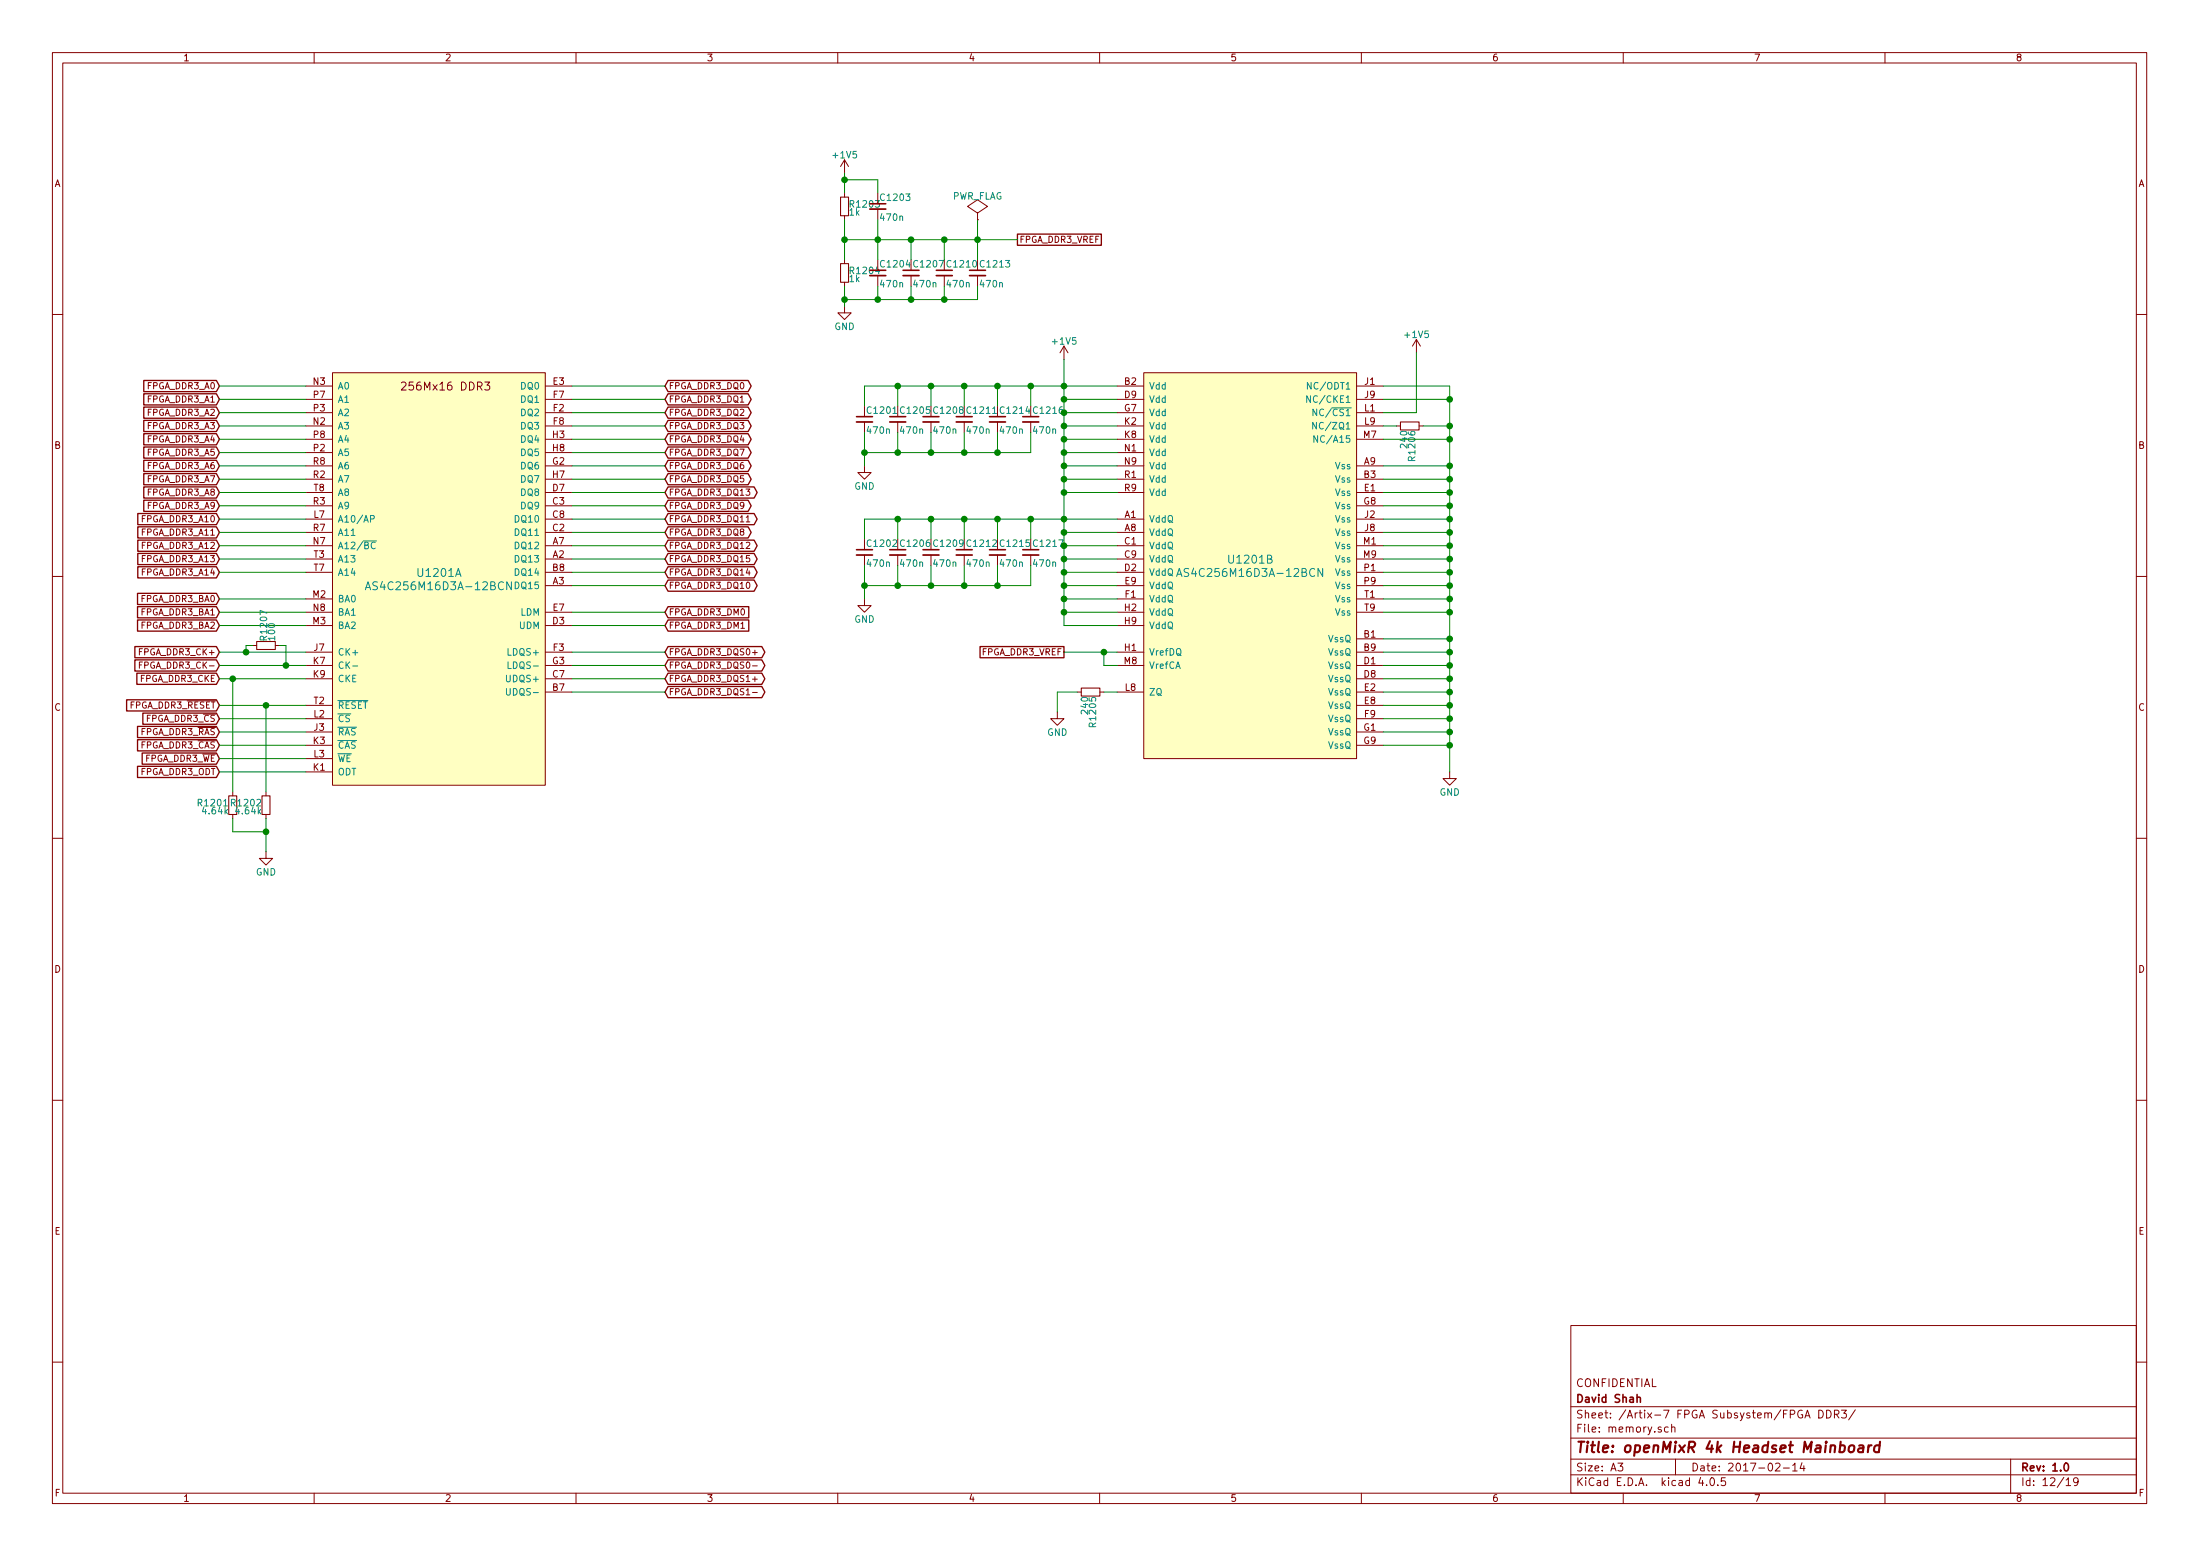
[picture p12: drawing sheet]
<svg xmlns="http://www.w3.org/2000/svg" width="420mm" height="297mm" viewBox="0 0 420 297" stroke-linecap="round" stroke-linejoin="round" font-family="sans-serif">
<g fill="none" stroke="#840000" stroke-width=".19">
<path d="M10 10h400v277h-400zM12 12h396v273.1h-396zM60 10v2M110 10v2M160 10v2M210 10v2M260 10v2M310 10v2M360 10v2M161.3 30.5l-.8 1.3M161.3 30.5v2.6M161.3 36.9v.7"/>
<path d="M161.3 30.5l.8 1.3M167.6 36.9v2M167.6 39.9v2M161.3 58.5v1.2h1.3l-1.3 1.3-1.3-1.3h1.3M161.3 41.2v.7M161.3 49.6v.7M161.3 53.9v.7M167.6 49.6v2M167.6 52.6v2M174 52.6v2M180.3 52.6v2M186.7 41.9h.1"/>
<path d="M186.7 40.7l1.9-1.3-1.9-1.3-1.9 1.3 1.9 1.3v1.2M186.7 52.6v2M10 60h2M58.4 78.8h5.1M58.4 73.7h5.1M58.4 76.2h5.1M63.5 71.2h40.6v78.7h-40.6zM76.7 73.1l.5-.2 .3 .2v.3l-.9 1.1h.9M92.6 72.9h.9l-.5 .6 .4 .1 .1 .2-.1 .5-.2 .2h-.4l-.2-.2M104.1 78.8h5.1M104.1 73.7h5.1M104.1 76.2h5.1"/>
<path d="M165.1 77.5v2M171.4 77.5v2M190.5 77.5v2M203.2 66.1l-.8 1.2M203.2 66.1v2.5M203.2 66.1l.8 1.2M213.4 78.8h5M213.4 73.7h5M213.4 76.2h5M218.4 71.2h40.7v73.6h-40.7zM259.1 78.8h5.1M259.1 73.7h5.1"/>
<path d="M259.1 76.2h5.1M270.5 64.8l-.8 1.3M270.5 64.8v2.5M270.5 64.8l.8 1.3M408 60h2M58.4 88.9h5.1M58.4 81.3h5.1M58.4 86.4h5.1M58.4 91.5h5.1M58.4 96.6h5.1M58.4 83.9h5.1M58.4 94h5.1"/>
<path d="M58.4 99.1h5.1M104.1 88.9h5.1M104.1 81.3h5.1M104.1 86.4h5.1M104.1 91.5h5.1M104.1 96.6h5.1M104.1 83.9h5.1M104.1 94h5.1M104.1 99.1h5.1M165.1 88.9v1.3h1.3l-1.3 1.3-1.3-1.3h1.3M165.1 80.6v2M171.4 80.6v2"/>
<path d="M177.8 80.6v2M184.1 80.6v2M190.5 80.6v2M196.8 80.6v2M213.4 88.9h5M213.4 81.3h5M213.4 86.4h5M213.4 91.5h5M213.4 83.9h5M213.4 94h5M213.4 99.1h5M259.1 88.9h5.1"/>
<path d="M259.1 81.3h5.1M259.1 91.5h5.1M259.1 96.6h5.1M259.1 83.9h5.1M259.1 94h5.1M259.1 99.1h5.1M266.7 81.3h.8M271 81.3h.8M10 110h2M58.4 106.7h5.1M58.4 101.6h5.1M58.4 114.3h5.1"/>
<path d="M58.4 119.4h5.1M58.4 104.2h5.1M58.4 116.9h5.1M58.4 109.3h5.1M104.1 106.7h5.1M104.1 101.6h5.1M104.1 111.8h5.1M104.1 119.4h5.1M104.1 104.2h5.1M104.1 116.9h5.1M104.1 109.3h5.1M165.1 114.3v1.3h1.3l-1.3 1.3-1.3-1.3h1.3"/>
<path d="M165.1 102.9v2M165.1 106v2M171.4 106v2M177.8 106v2M184.1 106v2M190.5 106v2M196.8 106v2M213.4 106.7h5M213.4 101.6h5M213.4 114.3h5M213.4 111.8h5M213.4 119.4h5"/>
<path d="M213.4 104.2h5M213.4 116.9h5M213.4 109.3h5M259.1 106.7h5.1M259.1 101.6h5.1M259.1 114.3h5.1M259.1 111.8h5.1M259.1 104.2h5.1M259.1 116.9h5.1M259.1 109.3h5.1M408 110h2M26.6 126.9h.4"/>
<path d="M27.2 126.4h-.6v1.2M35.7 133.8h5.5M37.8 138.9h3.4M48.3 123.2h.7M52.6 123.2h.7M58.4 137.2h5.1M58.4 134.7h5.1M58.4 124.5h5.1M58.4 127h5.1M58.4 139.7h5.1M58.4 129.6h5.1M104.1 124.5h5.1"/>
<path d="M104.1 127h5.1M104.1 132.1h5.1M104.1 129.6h5.1M143.7 127.1h.9M143.7 132.2h.9M201.9 135.9v1.3h1.3l-1.3 1.3-1.2-1.3h1.2M205.7 132.1h.8M210.1 132.1h.7M213.4 124.5h5M213.4 127h5M213.4 132.1h5M259.1 137.2h5.1"/>
<path d="M259.1 134.7h5.1M259.1 124.5h5.1M259.1 127h5.1M259.1 139.7h5.1M259.1 132.1h5.1M259.1 129.6h5.1M259.1 122h5.1M37.8 141.4h3.4M44.4 151.2v.7M44.4 155.5v.7M50.8 151.2v.7M50.8 155.5v.7"/>
<path d="M58.4 147.4h5.1M58.4 142.3h5.1M58.4 144.8h5.1M259.1 142.3h5.1M276.9 147.4v1.2h1.2l-1.2 1.3-1.3-1.3h1.3M10 160h2M50.8 162.6v1.3h1.3l-1.3 1.2-1.3-1.2h1.3M408 160h2M10 210h2M408 210h2M300 253h108v32.1h-108zM10 260h2"/>
<path d="M300 278.5h108M300 274.5h108M300 268.5h108M309 279.3h.9l-.5 .6 .5 .1v.7l-.2 .1-.7-.1M318.6 272.5l-.4-.1-.3 .3 .1 .6 .2 .1 .4-.1M319.3 272.5l.2-.1 .3 .1 .1 .9M319.3 271.9v1.5M320 278.5v3M339.1 279.5l.6-.2 .3 .4-1 1.1h1M342.4 279.7l.4-.4v1.5M344.1 279.2l-.3 1.1h.9M344.5 279.8v1"/>
<path d="M344.7 270.7l.5-1.5 .5 1.5M344.8 270.3h.7M347.3 269.2a.76 .76 0 0 1 .9 .7 .76 .76 0 0 1-.9 .8zM348.8 269.2a.76 .76 0 0 1 .9 .7 .76 .76 0 0 1-.9 .8zM350.3 270l.8-.1 .1-.2-.1-.3-.2-.2h-.6v1.5M350.7 270l.5 .7M351.7 269.2h.9l-.5 .6 .5 .1v.7l-.3 .1-.6-.1M354.3 269.1l-1.2 2M384 278.5v6.6M408 260h2M60 285.1v1.9M110 285.1v1.9"/>
<path d="M160 285.1v1.9M210 285.1v1.9M260 285.1v1.9M300 281.5h108M310 285.1v1.9M324.8 282l-.4 1.1h1M325.9 283.5v.1M326.7 282.3l.2-.2a.81 .81 0 0 1 .6 .6 .81 .81 0 0 1-.3 .8l-.1 .1a.79 .79 0 0 1-.4-1.3zM328.1 283.5v.1M329.5 282.1h-.7l-.1 .7 .2-.1h.5l.2 .3-.1 .5-.2 .1-.6-.1M340.6 280.2h1.1M342.4 280.8h.8"/>
<path d="M360 285.1v1.9M394.6 282.5l.4-.4v1.5M394.6 283.6h.9M396.9 282.7l-.3 .3h-.3l-.3-.3 .2-.5 .4-.1 .2 .2a1.19 1.19 0 0 1-.2 1.2l-.4 .1"/>
</g>
<g fill="none" stroke="#840000" stroke-width=".3">
<path d="M166.1 38.9h3.1M166.1 51.6h3.1M172.5 51.6h3M178.8 51.6h3.1M185.2 51.6h3M163.6 79.5h3M169.9 79.5h3.1M176.3 79.5h3M182.6 79.5h3.1M189 79.5h3M195.3 79.5h3.1M163.6 104.9h3"/>
<path d="M169.9 104.9h3.1M176.3 104.9h3M182.6 104.9h3.1M189 104.9h3M195.3 104.9h3.1M312.6 266.8l.3-.1 .3 .1 .1 .9M394.3 279.5l.2-.2a.81 .81 0 0 1 .6 .6 .81 .81 0 0 1-.3 .8l-.1 .1a.79 .79 0 0 1-.4-1.3z"/>
</g>
<path d="M353.2 276.1l.3-.2 .5 .1 .2 .3-.1 .5a.54 .54 0 0 1-.5 .4 .54 .54 0 0 1-.6-.4zM355.1 276h.7v1.2M355.9 276.4l-.7 .1a.4 .4 0 0 0-.4 .3 .4 .4 0 0 0 .3 .4l.7-.1M356.9 275.9l-.2 1.3M357.4 275.9l-.4 .1-.2 .3M359 276a.7 .7 0 0 0-1 .3v.7l.2 .2 .6-.1M359.1 275.2l-.3 2" fill="none" stroke="#840000" stroke-width=".41"/>
<g fill="#ffffc2" stroke="#ffffc2" stroke-width=".19">
<path d="M63.5 71.2h40.6v78.7h-40.6z"/>
<path d="M218.4 71.2h40.7v73.6h-40.7z"/>
</g>
<g fill="none" stroke="#008484" stroke-width=".19">
<path d="M250.3 75.6v1.2l-.7-1.2v1.2M250.4 73v1.3l-.7-1.3v1.3M251.5 78.1v1.3l-.8-1.3v1.3M254.4 77.9h3.7M70.8 99.1l.6-.1v-.5l-.6-.1v1.3M251.4 80.6v1.3l-.7-1.3v1.3M251.6 83.2v1.2l-.7-1.2v1.2M69.4 103.3h2.5M69.8 112.6l.5-1.5 .5 1.5M69.9 112.2h.7M71.7 103.6a.61 .61 0 0 0-.9 .4 .61 .61 0 0 0 .6 .8l.3-.2M97.7 111.1v1.5l-.9-1.5v1.5"/>
<path d="M224.7 110l.5-1.5 .5 1.5M224.8 109.6h.8M252.6 108.5v1.5l-.9-1.5v1.5M64.5 133.7h5.8M64.5 138.8h3.6M67.4 127.1h.9M96.7 131.4v1l.3 .3h.2l.2-.3v-1M97 126.4v1.2h.6M64.5 141.4h3.6"/>
</g>
<g fill="none" stroke="#840000" stroke-width=".33">
<path d="M166.1 39.9h3.1M166.1 52.6h3.1M172.5 52.6h3M178.8 52.6h3.1M185.2 52.6h3M163.6 80.6h3M169.9 80.6h3.1M176.3 80.6h3M182.6 80.6h3.1M189 80.6h3M195.3 80.6h3.1M163.6 106h3"/>
<path d="M169.9 106h3.1M176.3 106h3M182.6 106h3.1M189 106h3M195.3 106h3.1"/>
</g>
<path d="M160.5 37.6h1.6v3.6h-1.6zM160.5 50.3h1.6v3.6h-1.6zM267.5 80.6h3.5v1.5h-3.5zM49 122.5h3.6v1.5h-3.6zM206.5 131.4h3.6v1.5h-3.6zM43.7 151.9h1.5v3.6h-1.5zM50 151.9h1.6v3.6h-1.6z" fill="none" stroke="#840000" stroke-width=".2"/>
<g fill="none" stroke="#840000" stroke-width=".25">
<path d="M194.3 44.7h16v2.1h-16zM27.5 72.6h13.8l.6 1.1-.6 1.1h-13.8zM27.5 75.2h13.8l.6 1-.6 1.1h-13.8zM27.5 77.7h13.8l.6 1.1-.6 1h-13.8zM127.6 72.6h15.3l.6 1.1-.6 1.1h-15.3l-.6-1.1zM127.6 75.2h15.3l.6 1-.6 1.1h-15.3l-.6-1.1zM127.6 77.7h15.3l.6 1.1-.6 1h-15.3l-.6-1zM26.3 98h15l.6 1.1-.6 1.1h-15zM27.5 80.2h13.8l.6 1.1-.6 1.1h-13.8zM27.5 82.8h13.8l.6 1.1-.6 1h-13.8zM27.5 85.3h13.8l.6 1.1-.6 1.1h-13.8zM27.5 87.9h13.8l.6 1-.6 1.1h-13.8z"/>
<path d="M27.5 90.4h13.8l.6 1.1-.6 1h-13.8zM27.5 92.9h13.8l.6 1.1-.6 1.1h-13.8zM27.5 95.5h13.8l.6 1.1-.6 1h-13.8zM127.6 80.2h15.3l.6 1.1-.6 1.1h-15.3l-.6-1.1zM127.6 82.8h15.3l.6 1.1-.6 1h-15.3l-.6-1zM127.6 90.4h15.3l.6 1.1-.6 1h-15.3l-.6-1zM127.6 87.9h15.3l.6 1-.6 1.1h-15.3l-.6-1.1zM127.6 85.3h15.3l.6 1.1-.6 1.1h-15.3l-.6-1.1zM127.6 95.5h15.3l.6 1.1-.6 1h-15.3l-.6-1zM127.6 98h16.4l.6 1.1-.6 1.1h-16.4l-.6-1.1zM127.6 92.9h16.4l.6 1.1-.6 1.1h-16.4l-.6-1.1zM26.3 113.3h15l.6 1-.6 1.1h-15z"/>
<path d="M26.3 115.8h15l.6 1.1-.6 1h-15zM26.3 118.3h15l.6 1.1-.6 1.1h-15zM26.3 100.6h15l.6 1-.6 1.1h-15zM26.3 103.1h15l.6 1.1-.6 1h-15zM26.3 105.6h15l.6 1.1-.6 1.1h-15zM26.3 108.2h15l.6 1.1-.6 1h-15zM127.6 100.6h15.3l.6 1-.6 1.1h-15.3l-.6-1.1zM127.6 110.7h16.4l.6 1.1-.6 1.1h-16.4l-.6-1.1zM127.6 103.1h16.4l.6 1.1-.6 1h-16.4l-.6-1zM127.6 108.2h16.4l.6 1.1-.6 1h-16.4l-.6-1zM127.6 105.6h16.4l.6 1.1-.6 1.1h-16.4l-.6-1.1zM127.6 115.8h15.4v2.1h-15.4l-.6-1z"/>
<path d="M127.6 118.3h15.4v2.2h-15.4l-.6-1.1zM24.2 133.6h17.1l.6 1.1-.6 1h-17.1zM25.8 123.4h15.5l.6 1.1-.6 1.1h-15.5zM25.8 126h15.5l.6 1-.6 1.1h-15.5zM26.1 128.5h15.2l.6 1.1-.6 1h-15.2zM26.3 138.7h15l.6 1-.6 1.1h-15zM27.3 136.1h14l.6 1.1-.6 1.1h-14zM127.6 123.4h17.9l.6 1.1-.6 1.1h-17.9l-.6-1.1zM127.6 126h17.9l.6 1-.6 1.1h-17.9l-.6-1.1zM127.6 128.5h17.9l.6 1.1-.6 1h-17.9l-.6-1zM127.6 131h17.9l.6 1.1-.6 1.1h-17.9l-.6-1.1zM187.2 123.4h16v2.2h-16z"/>
<path d="M26.3 141.2h15l.6 1.1-.6 1h-15zM26.3 146.3h15l.6 1.1-.6 1h-15zM27.2 143.7h14.1l.6 1.1-.6 1.1h-14.1z"/>
</g>
<g fill="none" stroke="#008400" stroke-width=".19">
<path d="M161.3 33.1v3.8M161.3 34.3h6.3v2.6M161.3 41.9v7.7M161.3 54.6v3.9M161.3 45.8h33M167.6 41.9v7.7M167.6 54.6v2.6M174 45.8v3.8M174 54.6v2.6M180.3 45.8v3.8M180.3 54.6v2.6M186.7 54.6v2.6h-25.4"/>
<path d="M186.7 41.9v7.7M41.9 73.7h16.5M41.9 76.2h16.5M41.9 78.8h16.5M109.2 73.7h17.8M109.2 76.2h17.8M109.2 78.8h17.8M171.4 73.7v3.8M177.8 73.7v3.8M184.1 73.7v3.8M190.5 73.7v3.8M196.8 73.7v3.8"/>
<path d="M203.2 68.6v50.8h10.2M203.2 76.2h10.2M203.2 78.8h10.2M213.4 73.7h-48.3v3.8M264.2 73.7h12.7v73.7M264.2 76.2h12.7M270.5 67.3v11.5h-6.3M41.9 91.5h16.5M41.9 81.3h16.5M41.9 83.9h16.5M41.9 86.4h16.5M41.9 88.9h16.5"/>
<path d="M41.9 94h16.5M41.9 99.1h16.5M41.9 96.6h16.5M109.2 91.5h17.8M109.2 81.3h17.8M109.2 83.9h17.8M109.2 86.4h17.8M109.2 88.9h17.8M109.2 94h17.8M109.2 99.1h17.8M109.2 96.6h17.8M165.1 82.6v6.3"/>
<path d="M171.4 82.6v3.8M171.4 99.1v3.8M177.8 82.6v3.8M177.8 99.1v3.8M184.1 82.6v3.8M184.1 99.1v3.8M190.5 82.6v3.8M190.5 99.1v3.8M196.8 82.6v3.8h-31.7M196.8 99.1v3.8M203.2 91.5h10.2M203.2 81.3h10.2"/>
<path d="M203.2 83.9h10.2M203.2 86.4h10.2M203.2 88.9h10.2M203.2 94h10.2M213.4 99.1h-48.3v3.8M264.2 91.5h12.7M264.2 81.3h2.5M264.2 83.9h12.7M264.2 88.9h12.7M264.2 94h12.7M264.2 99.1h12.7M264.2 96.6h12.7"/>
<path d="M271.8 81.3h5.1M41.9 101.6h16.5M41.9 104.2h16.5M41.9 119.4h16.5M41.9 116.9h16.5M41.9 114.3h16.5M41.9 109.3h16.5M41.9 106.7h16.5M109.2 101.6h17.8M109.2 104.2h17.8M109.2 119.4h17.8M109.2 116.9h17.8"/>
<path d="M109.2 111.8h17.8M109.2 109.3h17.8M109.2 106.7h17.8M165.1 108v6.3M171.4 108v3.8M177.8 108v3.8M184.1 108v3.8M190.5 108v3.8M196.8 108v3.8h-31.7M203.2 101.6h10.2M203.2 104.2h10.2M203.2 116.9h10.2"/>
<path d="M203.2 114.3h10.2M203.2 111.8h10.2M203.2 109.3h10.2M203.2 106.7h10.2M264.2 101.6h12.7M264.2 104.2h12.7M264.2 116.9h12.7M264.2 114.3h12.7M264.2 111.8h12.7M264.2 109.3h12.7M264.2 106.7h12.7M41.9 124.5h16.5"/>
<path d="M41.9 127h16.5M41.9 129.6h16.5M41.9 134.7h16.5M41.9 137.2h16.5M41.9 139.7h16.5M44.4 129.6v21.6M48.3 123.2h-1.3v1.3M50.8 134.7v16.5M53.3 123.2h1.3v3.8M109.2 124.5h17.8M109.2 127h17.8M109.2 129.6h17.8"/>
<path d="M109.2 132.1h17.8M203.2 124.5h10.2M205.7 132.1h-3.8v3.8M210.8 124.5v2.5h2.6M210.8 132.1h2.6M264.2 122h12.7M264.2 124.5h12.7M264.2 127h12.7M264.2 129.6h12.7M264.2 132.1h12.7M264.2 134.7h12.7M264.2 137.2h12.7"/>
<path d="M264.2 139.7h12.7M41.9 142.3h16.5M41.9 144.8h16.5M41.9 147.4h16.5M44.4 156.2v2.6h6.4M50.8 156.2v6.4M264.2 142.3h12.7"/>
</g>
<g fill="#008400" stroke="#008400" stroke-width=".25">
<circle cx="203.2" cy="73.7" r=".51"/>
<circle cx="203.2" cy="76.2" r=".51"/>
<circle cx="203.2" cy="78.8" r=".51"/>
<circle cx="203.2" cy="81.3" r=".51"/>
<circle cx="203.2" cy="83.9" r=".51"/>
<circle cx="203.2" cy="86.4" r=".51"/>
<circle cx="203.2" cy="88.9" r=".51"/>
<circle cx="203.2" cy="91.5" r=".51"/>
<circle cx="203.2" cy="94" r=".51"/>
<circle cx="203.2" cy="99.1" r=".51"/>
<circle cx="203.2" cy="101.6" r=".51"/>
<circle cx="203.2" cy="104.2" r=".51"/>
<circle cx="203.2" cy="116.9" r=".51"/>
<circle cx="203.2" cy="114.3" r=".51"/>
<circle cx="203.2" cy="111.8" r=".51"/>
<circle cx="203.2" cy="109.3" r=".51"/>
<circle cx="203.2" cy="106.7" r=".51"/>
<circle cx="196.9" cy="73.7" r=".51"/>
<circle cx="190.5" cy="73.7" r=".51"/>
<circle cx="184.2" cy="73.7" r=".51"/>
<circle cx="177.8" cy="73.7" r=".51"/>
<circle cx="171.5" cy="73.7" r=".51"/>
<circle cx="190.5" cy="86.4" r=".51"/>
<circle cx="184.2" cy="86.4" r=".51"/>
<circle cx="177.8" cy="86.4" r=".51"/>
<circle cx="171.5" cy="86.4" r=".51"/>
<circle cx="165.1" cy="86.4" r=".51"/>
<circle cx="196.9" cy="99.1" r=".51"/>
<circle cx="190.5" cy="99.1" r=".51"/>
<circle cx="184.2" cy="99.1" r=".51"/>
<circle cx="177.8" cy="99.1" r=".51"/>
<circle cx="171.5" cy="99.1" r=".51"/>
<circle cx="190.5" cy="111.8" r=".51"/>
<circle cx="184.2" cy="111.8" r=".51"/>
<circle cx="177.8" cy="111.8" r=".51"/>
<circle cx="171.5" cy="111.8" r=".51"/>
<circle cx="165.1" cy="111.8" r=".51"/>
<circle cx="276.9" cy="91.5" r=".51"/>
<circle cx="276.9" cy="94" r=".51"/>
<circle cx="276.9" cy="96.6" r=".51"/>
<circle cx="276.9" cy="99.1" r=".51"/>
<circle cx="276.9" cy="101.6" r=".51"/>
<circle cx="276.9" cy="104.2" r=".51"/>
<circle cx="276.9" cy="106.7" r=".51"/>
<circle cx="276.9" cy="109.3" r=".51"/>
<circle cx="276.9" cy="111.8" r=".51"/>
<circle cx="276.9" cy="114.3" r=".51"/>
<circle cx="276.9" cy="116.9" r=".51"/>
<circle cx="276.9" cy="122" r=".51"/>
<circle cx="276.9" cy="124.5" r=".51"/>
<circle cx="276.9" cy="127" r=".51"/>
<circle cx="276.9" cy="129.6" r=".51"/>
<circle cx="276.9" cy="132.1" r=".51"/>
<circle cx="276.9" cy="134.7" r=".51"/>
<circle cx="276.9" cy="137.2" r=".51"/>
<circle cx="276.9" cy="139.7" r=".51"/>
<circle cx="276.9" cy="142.3" r=".51"/>
<circle cx="161.3" cy="57.2" r=".51"/>
<circle cx="167.6" cy="57.2" r=".51"/>
<circle cx="174" cy="57.2" r=".51"/>
<circle cx="161.3" cy="45.8" r=".51"/>
<circle cx="167.6" cy="45.8" r=".51"/>
<circle cx="161.3" cy="34.3" r=".51"/>
<circle cx="174" cy="45.8" r=".51"/>
<circle cx="180.3" cy="45.8" r=".51"/>
<circle cx="180.3" cy="57.2" r=".51"/>
<circle cx="186.7" cy="45.8" r=".51"/>
<circle cx="210.8" cy="124.5" r=".51"/>
<circle cx="50.8" cy="134.7" r=".51"/>
<circle cx="44.5" cy="129.6" r=".51"/>
<circle cx="50.8" cy="158.8" r=".51"/>
<circle cx="276.9" cy="88.9" r=".51"/>
<circle cx="276.9" cy="83.9" r=".51"/>
<circle cx="276.9" cy="81.3" r=".51"/>
<circle cx="276.9" cy="76.2" r=".51"/>
<circle cx="47" cy="124.5" r=".51"/>
<circle cx="54.6" cy="127" r=".51"/>
</g>
<text font-size="2.8" fill="#840000" x="301" y="277.3">Title: openMixR 4k Headset Mainboard</text>
<g font-size="2.1" fill="#840000">
<text x="77.5" y="74.5">256Mx16 DDR3</text>
<text x="301" y="267.8">David Shah</text>
<text x="301" y="264.8">CONFIDENTIAL</text>
<text x="301" y="273.5">File: memory.sch</text>
<text x="301" y="270.8">Sheet: /Artix-7 FPGA Subsystem/FPGA DDR3/</text>
<text x="301" y="280.9">Size: A3</text>
<text x="323" y="280.9">Date: 2017-02-14</text>
<text x="386" y="280.9">Rev: 1.0</text>
<text x="301" y="283.7">KiCad E.D.A. kicad 4.0.5</text>
<text x="386" y="283.7">Id: 12/19</text>
</g>
<g font-size="2.1" fill="#008484">
<text x="234.9" y="107.6">U1201B</text>
<text x="71.2" y="112.7">AS4C256M16D3A-12BCN</text>
<text x="79.9" y="110.1">U1201A</text>
<text x="226.1" y="110.1">AS4C256M16D3A-12BCN</text>
</g>
<g font-size="1.8" fill="#840000">
<text x="35" y="11.7">1</text>
<text x="85" y="11.7">2</text>
<text x="135" y="11.7">3</text>
<text x="185" y="11.7">4</text>
<text x="235" y="11.7">5</text>
<text x="285" y="11.7">6</text>
<text x="335" y="11.7">7</text>
<text x="385" y="11.7">8</text>
<text x="10.4" y="35.7">A</text>
<text x="408.4" y="35.7">A</text>
<text x="168.4" y="51">C1204</text>
<text x="174.7" y="51">C1207</text>
<text x="181.1" y="51">C1210</text>
<text x="59.8" y="73.4">N3</text>
<text x="59.9" y="76">P7</text>
<text x="105.6" y="73.4">E3</text>
<text x="105.7" y="76">F7</text>
<text x="214.8" y="73.4">B2</text>
<text x="214.8" y="76">D9</text>
<text x="260.7" y="73.4">J1</text>
<text x="260.7" y="76">J9</text>
<text x="59.8" y="81.1">N2</text>
<text x="59.9" y="78.5">P3</text>
<text x="59.9" y="83.6">P8</text>
<text x="105.6" y="83.6">H3</text>
<text x="105.7" y="78.5">F2</text>
<text x="105.7" y="81.1">F8</text>
<text x="214.7" y="78.5">G7</text>
<text x="214.8" y="81.1">K2</text>
<text x="214.8" y="83.6">K8</text>
<text x="260.4" y="83.6">M7</text>
<text x="260.6" y="78.5">L1</text>
<text x="260.6" y="81.1">L9</text>
<text x="10.4" y="85.7">B</text>
<text x="59.8" y="88.7">R8</text>
<text x="59.9" y="86.1">P2</text>
<text x="105.5" y="88.7">G2</text>
<text x="105.6" y="86.1">H8</text>
<text x="214.8" y="86.1">N1</text>
<text x="214.8" y="88.7">N9</text>
<text x="260.5" y="88.7">A9</text>
<text x="408.4" y="85.7">B</text>
<text x="59.8" y="91.2">R2</text>
<text x="59.9" y="93.8">T8</text>
<text x="105.6" y="93.8">D7</text>
<text x="105.6" y="91.2">H7</text>
<text x="214.8" y="91.2">R1</text>
<text x="214.8" y="93.8">R9</text>
<text x="260.5" y="91.2">B3</text>
<text x="260.6" y="93.8">E1</text>
<text x="59.8" y="96.3">R3</text>
<text x="59.8" y="101.4">R7</text>
<text x="59.9" y="98.8">L7</text>
<text x="105.6" y="101.4">C2</text>
<text x="105.6" y="96.3">C3</text>
<text x="105.6" y="98.8">C8</text>
<text x="214.8" y="98.8">A1</text>
<text x="214.8" y="101.4">A8</text>
<text x="260.5" y="96.3">G8</text>
<text x="260.7" y="98.8">J2</text>
<text x="260.7" y="101.4">J8</text>
<text x="59.8" y="103.9">N7</text>
<text x="59.9" y="106.5">T3</text>
<text x="105.6" y="106.5">A2</text>
<text x="105.6" y="103.9">A7</text>
<text x="214.8" y="103.9">C1</text>
<text x="214.8" y="106.5">C9</text>
<text x="260.4" y="103.9">M1</text>
<text x="260.4" y="106.5">M9</text>
<text x="59.9" y="109">T7</text>
<text x="105.6" y="111.5">A3</text>
<text x="105.6" y="109">B8</text>
<text x="214.8" y="109">D2</text>
<text x="214.8" y="111.5">E9</text>
<text x="260.6" y="109">P1</text>
<text x="260.6" y="111.5">P9</text>
<text x="59.7" y="114.1">M2</text>
<text x="59.7" y="119.2">M3</text>
<text x="59.8" y="116.6">N8</text>
<text x="105.6" y="119.2">D3</text>
<text x="105.6" y="116.6">E7</text>
<text x="214.8" y="116.6">H2</text>
<text x="214.8" y="119.2">H9</text>
<text x="214.9" y="114.1">F1</text>
<text x="260.6" y="114.1">T1</text>
<text x="260.6" y="116.6">T9</text>
<text x="60" y="124.2">J7</text>
<text x="105.7" y="124.2">F3</text>
<text x="214.8" y="124.2">H1</text>
<text x="260.5" y="121.7">B1</text>
<text x="260.5" y="124.2">B9</text>
<text x="59.8" y="126.8">K7</text>
<text x="59.8" y="129.3">K9</text>
<text x="105.5" y="126.8">G3</text>
<text x="105.6" y="131.9">B7</text>
<text x="105.6" y="129.3">C7</text>
<text x="214.7" y="126.8">M8</text>
<text x="214.9" y="131.9">L8</text>
<text x="260.5" y="126.8">D1</text>
<text x="260.5" y="129.3">D8</text>
<text x="260.6" y="131.9">E2</text>
<text x="10.4" y="135.7">C</text>
<text x="59.9" y="136.9">L2</text>
<text x="59.9" y="134.4">T2</text>
<text x="260.6" y="134.4">E8</text>
<text x="260.6" y="136.9">F9</text>
<text x="408.4" y="135.7">C</text>
<text x="59.8" y="142">K3</text>
<text x="60" y="139.5">J3</text>
<text x="260.5" y="139.5">G1</text>
<text x="260.5" y="142">G9</text>
<text x="59.8" y="147.1">K1</text>
<text x="59.9" y="144.6">L3</text>
<text x="10.4" y="185.7">D</text>
<text x="408.4" y="185.7">D</text>
<text x="10.4" y="235.7">E</text>
<text x="408.4" y="235.7">E</text>
<text x="10.5" y="285.7">F</text>
<text x="35" y="286.7">1</text>
<text x="85" y="286.7">2</text>
<text x="135" y="286.7">3</text>
<text x="185" y="286.7">4</text>
<text x="235" y="286.7">5</text>
<text x="285" y="286.7">6</text>
<text x="335" y="286.7">7</text>
<text x="385" y="286.7">8</text>
<text x="408.5" y="285.7">F</text>
</g>
<g font-size="1.8" fill="#008484">
<text x="159.2" y="30.2">+1V5</text>
<text x="162.2" y="41.1">1k</text>
<text x="162.5" y="39.6">R1203</text>
<text x="168.4" y="38.3">C1203</text>
<text x="181.7" y="38.1">PWR_FLAG</text>
<text x="168.3" y="42.1">470n</text>
<text x="162.2" y="53.8">1k</text>
<text x="162.5" y="52.3">R1204</text>
<text x="187.4" y="51">C1213</text>
<text x="168.3" y="54.8">470n</text>
<text x="174.6" y="54.8">470n</text>
<text x="181" y="54.8">470n</text>
<text x="187.3" y="54.8">470n</text>
<text x="159.3" y="63">GND</text>
<text x="201.1" y="65.8">+1V5</text>
<text x="268.4" y="64.5">+1V5</text>
<text x="64.5" y="74.3">A0</text>
<text x="64.5" y="76.9">A1</text>
<text x="99.5" y="74.3">DQ0</text>
<text x="99.5" y="76.9">DQ1</text>
<text x="219.5" y="74.3">Vdd</text>
<text x="219.5" y="76.9">Vdd</text>
<text x="250.3" y="74.3">NC/ODT1</text>
<text x="250.3" y="76.9">NC/CKE1</text>
<text x="64.5" y="82">A3</text>
<text x="64.5" y="79.4">A2</text>
<text x="99.5" y="79.4">DQ2</text>
<text x="99.5" y="82">DQ3</text>
<text x="165.7" y="82.8">470n</text>
<text x="165.8" y="79">C1201</text>
<text x="172.1" y="82.8">470n</text>
<text x="172.2" y="79">C1205</text>
<text x="178.4" y="82.8">470n</text>
<text x="178.5" y="79">C1208</text>
<text x="184.8" y="82.8">470n</text>
<text x="184.9" y="79">C1211</text>
<text x="191.1" y="82.8">470n</text>
<text x="191.2" y="79">C1214</text>
<text x="197.5" y="82.8">470n</text>
<text x="197.6" y="79">C1216</text>
<text x="219.5" y="82">Vdd</text>
<text x="219.5" y="79.4">Vdd</text>
<text x="251.6" y="79.4">NC/CS1</text>
<text x="251.6" y="82">NC/ZQ1</text>
<text x="64.5" y="87">A5</text>
<text x="64.5" y="84.5">A4</text>
<text x="64.5" y="89.6">A6</text>
<text x="99.5" y="89.6">DQ6</text>
<text x="99.5" y="84.5">DQ4</text>
<text x="99.5" y="87">DQ5</text>
<text x="219.5" y="87">Vdd</text>
<text x="219.5" y="84.5">Vdd</text>
<text x="219.5" y="89.6">Vdd</text>
<text x="251.8" y="84.5">NC/A15</text>
<text x="254.9" y="89.6">Vss</text>
<text x="268.8" y="85.4" transform="rotate(-90 268.8 85.4)">240</text>
<text x="270.3" y="87.7" transform="rotate(-90 270.3 87.7)">R1206</text>
<text x="64.5" y="92.1">A7</text>
<text x="64.5" y="94.7">A8</text>
<text x="99.5" y="94.7">DQ8</text>
<text x="99.5" y="92.1">DQ7</text>
<text x="163.1" y="93.5">GND</text>
<text x="219.5" y="92.1">Vdd</text>
<text x="219.5" y="94.7">Vdd</text>
<text x="254.9" y="94.7">Vss</text>
<text x="254.9" y="92.1">Vss</text>
<text x="64.5" y="97.2">A9</text>
<text x="64.5" y="99.7">A10/AP</text>
<text x="98.5" y="99.7">DQ10</text>
<text x="99.5" y="97.2">DQ9</text>
<text x="219.5" y="99.7">VddQ</text>
<text x="254.9" y="99.7">Vss</text>
<text x="254.9" y="97.2">Vss</text>
<text x="64.5" y="107.4">A13</text>
<text x="64.5" y="104.8">A12/BC</text>
<text x="64.5" y="102.3">A11</text>
<text x="98.5" y="107.4">DQ13</text>
<text x="98.5" y="102.3">DQ11</text>
<text x="98.5" y="104.8">DQ12</text>
<text x="165.8" y="104.4">C1202</text>
<text x="172.2" y="104.4">C1206</text>
<text x="178.5" y="104.4">C1209</text>
<text x="184.9" y="104.4">C1212</text>
<text x="191.2" y="104.4">C1215</text>
<text x="197.6" y="104.4">C1217</text>
<text x="219.5" y="104.8">VddQ</text>
<text x="219.5" y="102.3">VddQ</text>
<text x="219.5" y="107.4">VddQ</text>
<text x="254.9" y="104.8">Vss</text>
<text x="254.9" y="102.3">Vss</text>
<text x="254.9" y="107.4">Vss</text>
<text x="64.5" y="109.9">A14</text>
<text x="98.5" y="112.4">DQ15</text>
<text x="98.5" y="109.9">DQ14</text>
<text x="165.7" y="108.2">470n</text>
<text x="172.1" y="108.2">470n</text>
<text x="178.4" y="108.2">470n</text>
<text x="184.8" y="108.2">470n</text>
<text x="191.1" y="108.2">470n</text>
<text x="197.5" y="108.2">470n</text>
<text x="219.5" y="109.9">VddQ</text>
<text x="219.5" y="112.4">VddQ</text>
<text x="254.9" y="109.9">Vss</text>
<text x="254.9" y="112.4">Vss</text>
<text x="64.5" y="115">BA0</text>
<text x="64.5" y="117.5">BA1</text>
<text x="99.3" y="117.5">LDM</text>
<text x="163.1" y="118.9">GND</text>
<text x="219.5" y="115">VddQ</text>
<text x="219.5" y="117.5">VddQ</text>
<text x="254.9" y="115">Vss</text>
<text x="254.9" y="117.5">Vss</text>
<text x="51" y="122" transform="rotate(-90 51 122)">R1207</text>
<text x="52.5" y="122.1" transform="rotate(-90 52.5 122.1)">100</text>
<text x="64.5" y="120.1">BA2</text>
<text x="64.5" y="125.1">CK+</text>
<text x="97.2" y="125.1">LDQS+</text>
<text x="99.1" y="120.1">UDM</text>
<text x="219.5" y="125.1">VrefDQ</text>
<text x="219.5" y="120.1">VddQ</text>
<text x="253.5" y="122.6">VssQ</text>
<text x="253.5" y="125.1">VssQ</text>
<text x="64.5" y="127.7">CK-</text>
<text x="64.5" y="130.2">CKE</text>
<text x="97" y="130.2">UDQS+</text>
<text x="97.6" y="127.7">LDQS-</text>
<text x="219.5" y="127.7">VrefCA</text>
<text x="253.5" y="127.7">VssQ</text>
<text x="253.5" y="130.2">VssQ</text>
<text x="64.5" y="137.8">CS</text>
<text x="64.5" y="135.3">RESET</text>
<text x="97.4" y="132.8">UDQS-</text>
<text x="207.8" y="136.2" transform="rotate(-90 207.8 136.2)">240</text>
<text x="219.5" y="132.8">ZQ</text>
<text x="253.5" y="132.8">VssQ</text>
<text x="253.5" y="135.3">VssQ</text>
<text x="253.5" y="137.8">VssQ</text>
<text x="64.5" y="140.4">RAS</text>
<text x="64.5" y="142.9">CAS</text>
<text x="200" y="140.4">GND</text>
<text x="209.3" y="138.5" transform="rotate(-90 209.3 138.5)">R1205</text>
<text x="253.5" y="140.4">VssQ</text>
<text x="253.5" y="142.9">VssQ</text>
<text x="64.5" y="148">ODT</text>
<text x="64.5" y="145.5">WE</text>
<text x="38" y="153.9">R1201</text>
<text x="38.8" y="155.4">4.64k</text>
<text x="44.4" y="153.9">R1202</text>
<text x="45.2" y="155.4">4.64k</text>
<text x="274.9" y="151.9">GND</text>
<text x="48.8" y="167.1">GND</text>
</g>
<g font-size="1.7" fill="#840000">
<text x="194.7" y="46.3">FPGA_DDR3_VREF</text>
<text x="28.1" y="74.3">FPGA_DDR3_A0</text>
<text x="28.1" y="76.8">FPGA_DDR3_A1</text>
<text x="127.7" y="74.3">FPGA_DDR3_DQ0</text>
<text x="127.7" y="76.8">FPGA_DDR3_DQ1</text>
<text x="28.1" y="79.4">FPGA_DDR3_A2</text>
<text x="28.1" y="81.9">FPGA_DDR3_A3</text>
<text x="127.7" y="79.4">FPGA_DDR3_DQ2</text>
<text x="127.7" y="81.9">FPGA_DDR3_DQ3</text>
<text x="28.1" y="84.4">FPGA_DDR3_A4</text>
<text x="28.1" y="87">FPGA_DDR3_A5</text>
<text x="28.1" y="89.5">FPGA_DDR3_A6</text>
<text x="127.7" y="84.4">FPGA_DDR3_DQ4</text>
<text x="127.7" y="89.5">FPGA_DDR3_DQ6</text>
<text x="127.7" y="87">FPGA_DDR3_DQ7</text>
<text x="28.1" y="92.1">FPGA_DDR3_A7</text>
<text x="28.1" y="94.6">FPGA_DDR3_A8</text>
<text x="127.7" y="92.1">FPGA_DDR3_DQ5</text>
<text x="127.7" y="94.6">FPGA_DDR3_DQ13</text>
<text x="27.1" y="99.7">FPGA_DDR3_A10</text>
<text x="28.1" y="97.1">FPGA_DDR3_A9</text>
<text x="127.7" y="97.1">FPGA_DDR3_DQ9</text>
<text x="127.7" y="99.7">FPGA_DDR3_DQ11</text>
<text x="27.1" y="102.2">FPGA_DDR3_A11</text>
<text x="27.1" y="104.8">FPGA_DDR3_A12</text>
<text x="27.1" y="107.3">FPGA_DDR3_A13</text>
<text x="127.7" y="102.2">FPGA_DDR3_DQ8</text>
<text x="127.7" y="104.8">FPGA_DDR3_DQ12</text>
<text x="127.7" y="107.3">FPGA_DDR3_DQ15</text>
<text x="27.1" y="109.8">FPGA_DDR3_A14</text>
<text x="127.7" y="112.4">FPGA_DDR3_DQ10</text>
<text x="127.7" y="109.8">FPGA_DDR3_DQ14</text>
<text x="26.8" y="114.9">FPGA_DDR3_BA0</text>
<text x="26.8" y="117.5">FPGA_DDR3_BA1</text>
<text x="127.7" y="117.5">FPGA_DDR3_DM0</text>
<text x="26.8" y="125.1">FPGA_DDR3_CK+</text>
<text x="26.8" y="120">FPGA_DDR3_BA2</text>
<text x="127.7" y="120">FPGA_DDR3_DM1</text>
<text x="127.7" y="125.1">FPGA_DDR3_DQS0+</text>
<text x="187.4" y="125.1">FPGA_DDR3_VREF</text>
<text x="26.7" y="130.2">FPGA_DDR3_CKE</text>
<text x="27.2" y="127.6">FPGA_DDR3_CK-</text>
<text x="127.7" y="127.6">FPGA_DDR3_DQS0-</text>
<text x="127.7" y="130.2">FPGA_DDR3_DQS1+</text>
<text x="24.6" y="135.2">FPGA_DDR3_RESET</text>
<text x="27.9" y="137.8">FPGA_DDR3_CS</text>
<text x="127.7" y="132.7">FPGA_DDR3_DQS1-</text>
<text x="26.7" y="140.3">FPGA_DDR3_RAS</text>
<text x="26.7" y="142.9">FPGA_DDR3_CAS</text>
<text x="26.7" y="147.9">FPGA_DDR3_ODT</text>
<text x="27.5" y="145.4">FPGA_DDR3_WE</text>
</g>
</svg>
